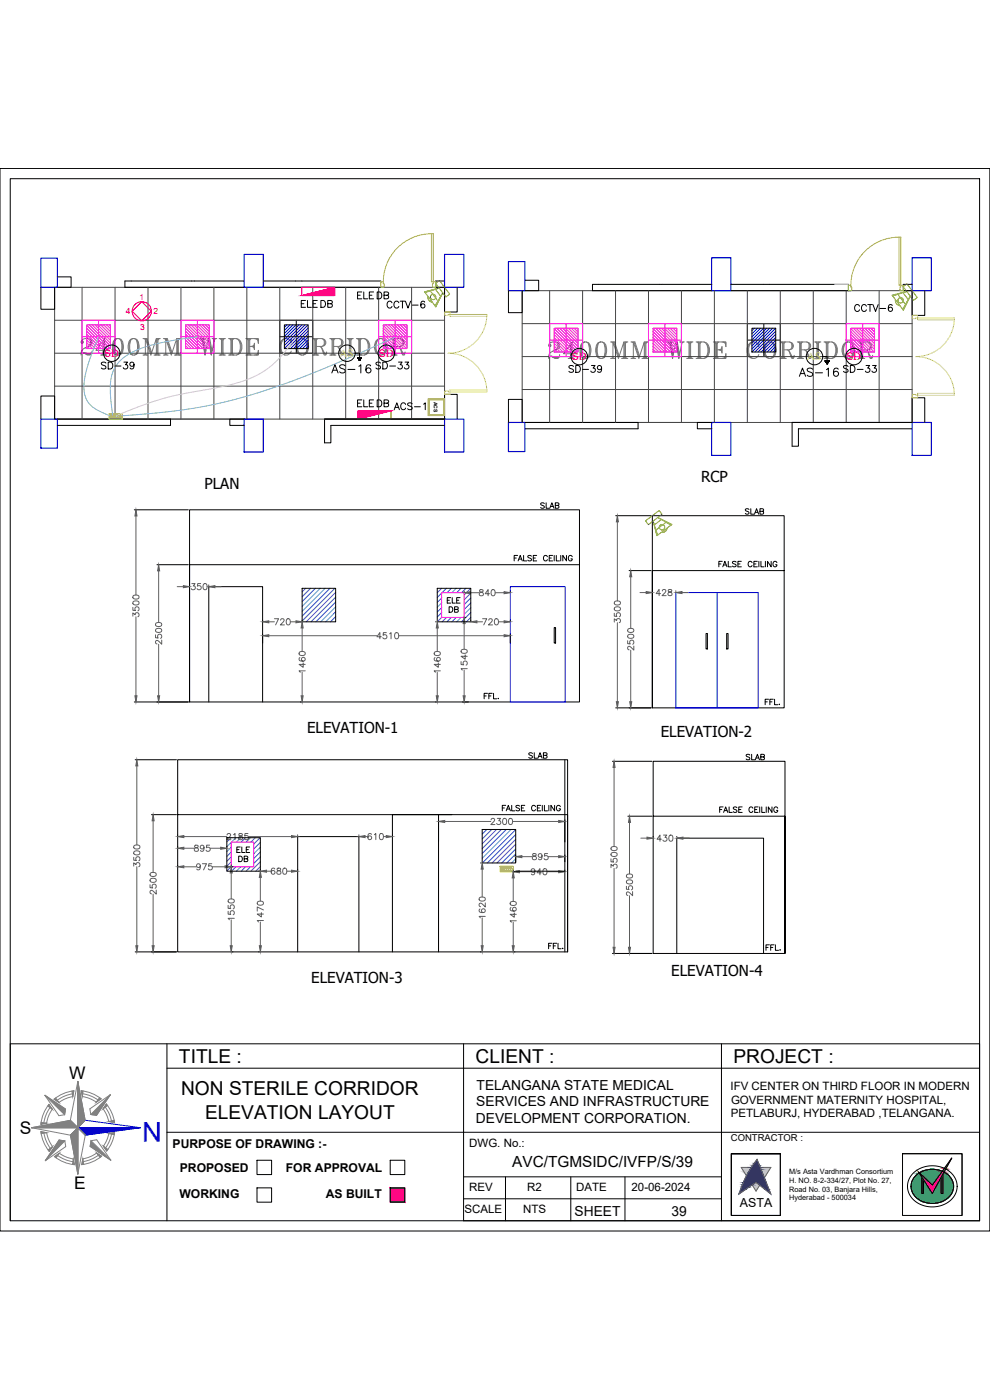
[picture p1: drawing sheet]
<svg xmlns="http://www.w3.org/2000/svg" width="297mm" height="420mm" viewBox="0 0 297 420" stroke-linecap="round" stroke-linejoin="round" font-family="sans-serif">
<!-- layer: ELE-LIGHTING WIRING -->
<g fill="none" stroke="#454545" stroke-width=".3">
<path d="M16.4 96.1h117M24.6 86.2v39.6M34.5 86.2v39.6M44.4 86.2v39.6M54.3 86.2v39.6M64.2 86.2v39.6M74.1 86.2v39.6M83.9 86.2v39.6M93.8 86.2v39.6M103.7 86.2v39.6M113.6 86.2v39.6M123.5 86.2v39.6"/>
<path d="M156.7 97.1h117M164.9 87.2v39.6M174.8 87.2v39.6M184.7 87.2v39.6M194.6 87.2v39.6M204.5 87.2v39.6M214.3 87.2v39.6M224.2 87.2v39.6M234.1 87.2v39.6M244 87.2v39.6M253.9 87.2v39.6M263.8 87.2v39.6"/>
<path d="M16.4 106h117M16.4 115.9h117M156.7 107h117M156.7 116.9h117M16.4 125.8h117M79 125.8h-62.6v-39.6h117v39.6M97.4 125.8h36M156.7 126.8h117M219.3 126.8h-62.6v-39.6h117v39.6M237.7 126.8h36"/>
</g>
<!-- layer: 0 -->
<path d="M0 50.6h297v318.8h-297zM3.1 53.6h290.8v312.8h-290.8zM166.3 188.4h.4v4.6h-.4zM211.8 190.1h.5v4.7h-.5zM218 190.1h.4v4.7h-.4zM139.1 313.3v53.1h154.8M293.9 313.3h-290.8v53.1M234.1 346.2h-14.7v18.6h14.7M270.8 346.2h17.9v18.6M219.4 364.7v-18.5h14.7v18.5" fill="none" stroke="#000" stroke-width=".3"/>
<!-- layer: HATCH -->
<path d="M293.9 313.3v53.1" fill="none" stroke="#000" stroke-width=".3"/>
<!-- layer: TITLE -->
<g fill="none" stroke="#808080" stroke-width=".3">
<path d="M9.4 338.4h13.9l-2.2 2.3 2.2-2.3zM12.3 339.6l1.7 .4 .5 1.8 1.3 2.3-1 1.5a11.1 11.1 0 0 1-2.5-6zM13.4 328.7l6.2 4.1-.2 1.7-1.7 .3zM14 337.1l-1.7 .3a11.1 11.1 0 0 1 2.4-5.9l1 1.4-1.2 2.3-.5 1.9M15 332.4l-1.1 1.9-.7 2.7M21.1 336.2l2.2 2.2-2.2-2.2M21.1 336.2l-11.7 2.2 11.7 2.3 2.2 11.7 2.3-11.7M21.7 328.3l-2.7 .8-1.8 1.1M21.8 329.1l.4-1.7a11.1 11.1 0 0 0-6 2.5l1.5 1 2.3-1.3 1.8-.5M23.3 324.5v13.9v-13.9M24.4 327.4a11.1 11.1 0 0 1 5.9 2.4l-1.4 1-1.7-1-2.5-.7zM24.8 328.3l2.7 .7 1.9 1.1"/>
<path d="M25.6 336.2l-2.3-11.7-2.2 11.7M25.6 336.2l-2.3 2.2v14v-14l2.3 2.3-2.3-2.3zM27 332.8l6.1-4.3-4.1 6.2-1.7-.2zM31.6 332.3l1.1 1.8 .8 2.6M31.9 331.3a11.1 11.1 0 0 1 2.5 5.5l-1.8-.2-.7-2.3-1-1.5zM13.2 340.1l.8 2.7 1.1 1.8M16.4 347.1l1.4-1 2.3 1.2 1.9 .5 .3 1.7a11.1 11.1 0 0 1-5.9-2.4zM17.3 346.8l1.9 1 2.7 .8M17.7 342.1l1.7 .3 .3 1.7-6.1 4.3zM24.9 347.8l2.4-.8 1.7-1 1.5 1a11.1 11.1 0 0 1-6 2.5zM27.3 342.3l1.7-.2 4.3 6.1-6.3-4.1zM29.5 346.7l-1.8 1.1-2.7 .8"/>
<path d="M31 344l1 1.4a11 11 0 0 0 2.4-5.4l-1.8 .2-.5 1.7-1.1 2.1M33.5 340.1l-.8 2.6-1 1.8"/>
</g>
<g fill="#808080" stroke="#808080" stroke-width=".3">
<path d="M23.3 324.5l2.3 11.7-2.3 2.2z"/>
<path d="M23.3 338.4v14l-2.2-11.7z"/>
<path d="M29 346l1.5 1-.5 .4z"/>
<path d="M27.3 342.3l6 5.9-6.3-4.1z"/>
<path d="M31 344l1.4 1-.4 .4z"/>
<path d="M24.9 347.8l.2 1.6-.6 .1z"/>
<path d="M22 347.8l.3 1.7h-.6z"/>
<path d="M14.4 345.1l1.4-1-1 1.5z"/>
<path d="M16.4 347.1l1.4-1-1 1.4z"/>
<path d="M17.7 342.1l1.7 .3-5.8 6z"/>
<path d="M9.4 338.4l11.7-2.2 2.2 2.2z"/>
<path d="M12.3 339.6l1.7 .4-1.6 .2z"/>
<path d="M12.3 336.8l1.7 .3-1.7 .3z"/>
<path d="M33.1 328.5l-4.1 6.2-1.7-.2z"/>
<path d="M29.9 329.4l.4 .4-1.4 1z"/>
<path d="M31.9 331.3l.4 .5-1.4 1z"/>
<path d="M24.4 327.4h.6l-.3 1.7z"/>
<path d="M13.4 328.7l6.2 4.1-.2 1.7z"/>
<path d="M21.6 327.5l.6-.1-.4 1.7z"/>
<path d="M14.7 331.5l1 1.4-1.4-1z"/>
<path d="M16.2 329.9l.5-.4 1 1.4z"/>
<path d="M32.6 336.6l1.7-.4 .1 .6z"/>
<path d="M32.6 340.2l1.8-.2-.1 .5z"/>
</g>
<path d="M25.6 336.2l16.6 2.2-16.6 2.3" fill="none" stroke="#00f" stroke-width=".3"/>
<path d="M23.3 338.4h18.9l-16.6 2.3z" fill="#00f" stroke="#00f" stroke-width=".3"/>
<!-- layer: MEP_HVAC_TEXT -->
<path d="M50.1 313.3v53.1M216.5 313.3v53.1M50.1 320.6h243.8M50.1 339.8h89M139 339.8h154.9M139.1 353.2h77.4M139.1 359.8h77.4M151.7 353.2v13.2M171.3 353.2v13.2M187.5 353.2v13.2" fill="none" stroke="#000" stroke-width=".3"/>
<!-- layer: 0.0 -->
<path d="M77.1 348.2h4.4v4.3h-4.4zM77.1 356.5h4.4v4.3h-4.4zM117.1 348.2h4.4v4.3h-4.4zM117.1 356.5h4.4v4.3h-4.4zM219.4 346.2h14.7v18.6h-14.7zM234.1 346.2h-14.7v18.6M270.8 346.2h17.9v18.6h-17.9zM274.1 352a8.2 8.2 0 0 1 12.7 2.2 6.2 6.2 0 0 1-5.7 7.9 7.2 7.2 0 0 1-8.8-6.1l.4-2.1zM274.6 353a7.1 7.1 0 0 1 11.2 1.4 5 5 0 0 1-4 6.5 6.6 6.6 0 0 1-8.4-4 4.3 4.3 0 0 1 1.2-3.9zM275.6 351.7l4.1 4 5.9-8.1-5.9 10.6zM276.5 353.2v5h.6v-4.2M282.9 352.4v5.8h-.5v-4.9" fill="none" stroke="#000" stroke-width=".3"/>
<!-- layer: MEP_HVAC_TEXT -->
<path d="M117.1 356.5l4.4 4.3v-4.3zM117.1 356.5l4.4 4.3h-4.4z" fill="#f00" stroke="#f00" stroke-width=".3"/>
<!-- layer: 0.0 -->
<g fill="#000" stroke="#000" stroke-width=".3">
<path d="M276.5 353.2l.1 .1zM282.9 352.4v.8h-.4z"/>
<path d="M276.5 353.3l.6 .7zM276.5 353.3l.6 .7h-.6z"/>
<path d="M276.5 354l.6 4.2v-4.2zM276.5 354l.6 4.2h-.6z"/>
<path d="M282.5 353.2l.4 .1zM282.5 353.2l.4 .1z"/>
<path d="M282.4 353.3l.5 4.9v-4.9zM282.4 353.3l.5 4.9h-.5z"/>
</g>
<g fill="#139b48" stroke="#139b48" stroke-width=".3">
<path d="M279.5 350.9h.4z"/>
<path d="M275.6 352.1h.2z"/>
<path d="M279.3 361.1h.9z"/>
<path d="M279.5 350.9h.7zM279.2 350.9h1z"/>
<path d="M279.2 350.9h1.1zM279.2 350.9h1.1z"/>
<path d="M279.2 350.9l1.4 .1zM278.8 351h1.8z"/>
<path d="M278.8 351h1.9zM278.8 351h1.9z"/>
<path d="M278.8 351h2.2zM278.5 351h2.5z"/>
<path d="M278.5 351h2.5zM278.5 351h2.5z"/>
<path d="M278.5 351l2.8 .1zM278.1 351.1h3.2z"/>
<path d="M278.1 351.1h3.3zM278.1 351.1h3.3z"/>
<path d="M278.1 351.1l3.6 .1zM277.8 351.2h3.9z"/>
<path d="M277.8 351.2h3.9zM277.7 351.2h4z"/>
<path d="M277.7 351.2l4.3 .1zM277.4 351.3h4.6z"/>
<path d="M277.4 351.3h4.7zM277.4 351.3h4.7z"/>
<path d="M277.4 351.3l5 .1zM277.1 351.4h5.3z"/>
<path d="M277.1 351.4h5.3zM277.1 351.4h5.3z"/>
<path d="M277.1 351.4l5.6 .1zM276.8 351.5h5.9z"/>
<path d="M276.8 351.5h5.9zM276.7 351.5h6z"/>
<path d="M276.7 351.5h6zM276.5 351.6h6.1z"/>
<path d="M276.5 351.6l6 .2 .1-.2zM276.2 351.8l.3-.2 6 .2z"/>
<path d="M283.2 351.8l.3 .1zM283.2 351.8l.3 .1h-.3z"/>
<path d="M276.2 351.8l6.2 .2 .1-.2zM275.9 352l.3-.2 6.2 .2z"/>
<path d="M283.2 351.9l.6 .2zM283.2 351.9l.6 .2h-.7z"/>
<path d="M275.6 352.1l.3 .1zM275.5 352.2h.4z"/>
<path d="M283.1 352.1l1 .2zM283.1 352.1l1 .2h-1.2z"/>
<path d="M282.9 352.3l1.3 .1zM282.9 352.3l1.3 .1z"/>
<path d="M275.5 352.2l.5 .2zM275.2 352.4l.3-.2 .5 .2z"/>
<path d="M282.9 352.4l1.5 .1zM282.9 352.4l1.5 .1z"/>
<path d="M275.2 352.4l1 .2-.2-.2zM275 352.6l.2-.2 1 .2z"/>
<path d="M282.9 352.5l1.7 .2-.2-.2zM282.9 352.5l1.7 .2h-1.7z"/>
<path d="M275 352.6l1.3 .2-.1-.2zM274.7 352.8l.3-.2 1.3 .2z"/>
<path d="M282.9 352.7l1.9 .3-.2-.3zM282.9 352.7l1.9 .3h-1.9z"/>
<path d="M274.7 352.8l1.8 .3-.2-.3zM274.7 352.8l1.8 .3h-2z"/>
<path d="M282.9 353l2.1 .2-.2-.2zM282.9 353l2.1 .2h-2.1z"/>
<path d="M274.5 353.1l2 .1zM274.5 353.1l2 .1h-2.1z"/>
<path d="M274.4 353.2l2.1 .1zM274.4 353.2l2.1 .1z"/>
<path d="M282.9 353.2l2.3 .3-.2-.3zM282.9 353.2l2.3 .3h-2.3z"/>
<path d="M274.3 353.3l2.2 .3v-.3zM274.3 353.3l2.2 .3h-2.4z"/>
<path d="M282.9 353.5l2.5 .2-.2-.2zM282.9 353.5l2.5 .2h-2.5z"/>
<path d="M274.1 353.6l2.4 .2v-.2zM274.1 353.6l2.4 .2h-2.5z"/>
<path d="M282.9 353.7l2.7 .3-.2-.3zM282.9 353.7l2.7 .3h-2.7z"/>
<path d="M274 353.8l2.5 .3v-.3zM274 353.8l2.5 .3h-2.7z"/>
<path d="M282.9 354l2.8 .2-.1-.2zM282.9 354l2.8 .2h-2.8z"/>
<path d="M273.8 354.1l2.7 .3v-.3zM273.8 354.1l2.7 .3h-2.8z"/>
<path d="M282.9 354.2l2.9 .3-.1-.3zM282.9 354.2l2.9 .3h-2.9z"/>
<path d="M273.7 354.4l2.8 .2v-.2zM273.7 354.4l2.8 .2h-2.9z"/>
<path d="M282.9 354.5l3 .3-.1-.3zM282.9 354.5l3 .3h-3z"/>
<path d="M273.6 354.6l2.9 .3v-.3zM273.6 354.6l2.9 .3h-3z"/>
<path d="M282.9 354.8l3.1 .3-.1-.3zM282.9 354.8l3.1 .3h-3.1z"/>
<path d="M273.5 354.9l3 .3v-.3zM273.5 354.9l3 .3h-3.1z"/>
<path d="M282.9 355.1l3.2 .3-.1-.3zM282.9 355.1l3.2 .3h-3.2z"/>
<path d="M273.4 355.2l3.1 .3v-.3zM273.4 355.2l3.1 .3h-3.1z"/>
<path d="M282.9 355.4l3.2 .3v-.3zM282.9 355.4l3.2 .3h-3.2z"/>
<path d="M275.9 352l3.8 3.7 2.7-3.7zM275.9 352l3.8 3.7z"/>
<path d="M273.4 355.5l3.1 .3v-.3zM273.4 355.5l3.1 .3h-3.1z"/>
<path d="M282.9 355.7l3.2 .3v-.3zM282.9 355.7l3.2 .3h-3.2z"/>
<path d="M273.4 355.8l3.1 .3v-.3zM273.4 355.8l3.1 .3h-3.2z"/>
<path d="M282.9 356l3.2 .3v-.3zM282.9 356l3.2 .3h-3.2z"/>
<path d="M273.3 356.1l3.2 .3v-.3zM273.3 356.1l3.2 .3h-3.1z"/>
<path d="M282.9 356.3l3.2 .2v-.2zM282.9 356.3l3.2 .2h-3.2z"/>
<path d="M273.4 356.4l3.1 .3v-.3zM273.4 356.4l3.1 .3h-3.1z"/>
<path d="M282.9 356.5l3.1 .3 .1-.3zM282.9 356.5l3.1 .3h-3.1z"/>
<path d="M273.4 356.7l3.1 .3v-.3zM273.4 356.7l3.1 .3h-3.1z"/>
<path d="M282.9 356.8l3.1 .3v-.3zM282.9 356.8l3.1 .3h-3.1z"/>
<path d="M273.4 357l3.1 .3v-.3zM273.4 357l3.1 .3h-3z"/>
<path d="M282.9 357.1l3 .3 .1-.3zM282.9 357.1l3 .3h-3z"/>
<path d="M273.5 357.3l3 .2v-.2zM273.5 357.3l3 .2h-2.9z"/>
<path d="M282.9 357.4l2.9 .3 .1-.3zM282.9 357.4l2.9 .3h-2.9z"/>
<path d="M273.6 357.5l2.9 .3v-.3zM273.6 357.5l2.9 .3h-2.8z"/>
<path d="M282.9 357.7l2.8 .3 .1-.3zM282.9 357.7l2.8 .3h-2.8z"/>
<path d="M282.3 353.5l.1 4.6zM282.3 353.5l.1 4.6h-2.6z"/>
<path d="M277.1 354.1l2.6 4zM277.1 354.1l2.6 4h-2.6z"/>
<path d="M273.7 357.8l2.8 .3v-.3zM273.7 357.8l2.8 .3h-2.6z"/>
<path d="M282.9 358l2.6 .2 .2-.2zM282.9 358l2.6 .2h-2.6z"/>
<path d="M279.8 358.1l2.6 .1zM279.8 358.1l2.6 .1z"/>
<path d="M277.1 358.1l2.6 .1zM277.1 358.1l2.6 .1z"/>
<path d="M273.9 358.1l2.6 .1zM273.9 358.1l2.6 .1z"/>
<path d="M273.9 358.2h11.6zM273.9 358.2h11.6z"/>
<path d="M274 358.2h11.5zM274 358.2l11.4 .1z"/>
<path d="M274 358.3h11.4zM274 358.3l11.3 .2z"/>
<path d="M274.1 358.5h11.2zM274.1 358.5l11.2 .1z"/>
<path d="M274.2 358.6h11.1zM274.2 358.6l11 .1z"/>
<path d="M274.3 358.7h10.9zM274.3 358.7l10.8 .1z"/>
<path d="M274.4 358.8h10.7zM274.4 358.8l10.6 .2z"/>
<path d="M274.5 359h10.5zM274.5 359l10.4 .1z"/>
<path d="M274.6 359.1h10.3zM274.6 359.1l10.1 .1z"/>
<path d="M274.7 359.2h10zM274.7 359.2l9.9 .1z"/>
<path d="M274.8 359.3h9.8zM274.8 359.3l9.7 .1z"/>
<path d="M275 359.4h9.5zM275 359.4l9.4 .1z"/>
<path d="M275.1 359.5h9.3zM275.1 359.5l9.1 .2z"/>
<path d="M275.2 359.7h9zM275.2 359.7h8.9z"/>
<path d="M275.3 359.7h8.8zM275.3 359.7l8.7 .2z"/>
<path d="M275.5 359.9h8.5zM275.5 359.9h8.4z"/>
<path d="M275.6 359.9h8.3zM275.6 359.9l8.1 .1z"/>
<path d="M275.8 360h7.9zM275.8 360l7.8 .1z"/>
<path d="M275.9 360.1h7.7zM275.9 360.1l7.5 .1z"/>
<path d="M276.1 360.2h7.3zM276.1 360.2l7.2 .1z"/>
<path d="M276.2 360.3h7.1zM276.2 360.3l6.9 .1z"/>
<path d="M276.4 360.4h6.7zM276.4 360.4h6.6z"/>
<path d="M276.5 360.4h6.5zM276.5 360.4l6.3 .1z"/>
<path d="M276.7 360.5h6.1zM276.7 360.5l5.9 .1z"/>
<path d="M276.8 360.6h5.8zM276.8 360.6l5.7 .1z"/>
<path d="M277 360.7h5.5zM277 360.7h5.3z"/>
<path d="M277.2 360.7h5.1zM277.2 360.7l4.9 .1z"/>
<path d="M277.3 360.8h4.8zM277.3 360.8h4.7z"/>
<path d="M277.5 360.8h4.5zM277.5 360.8l4.3 .1z"/>
<path d="M277.7 360.9h4.1zM277.7 360.9h3.9z"/>
<path d="M277.8 360.9h3.8zM277.8 360.9l3.6 .1z"/>
<path d="M278 361h3.4zM278 361h3.3z"/>
<path d="M278.2 361h3.1zM278.2 361h2.9z"/>
<path d="M278.4 361h2.7zM278.4 361l2.5 .1z"/>
<path d="M278.5 361.1h2.4zM278.5 361.1h2.2z"/>
<path d="M278.8 361.1h1.9zM278.8 361.1h1.7z"/>
<path d="M278.9 361.1h1.6zM278.9 361.1h1.5z"/>
<path d="M279.1 361.1h1.3zM279.1 361.1h1.1z"/>
<path d="M279.3 361.1h.7zM279.5 361.1h.5z"/>
</g>
<g fill="#ed1f24" stroke="#ed1f24" stroke-width=".3">
<path d="M285.6 347.6l-1.7 3h-.6z"/>
<path d="M283.3 350.6h.6z"/>
<path d="M282.7 351.5l.3 .1h-.4z"/>
<path d="M282.7 351.5h.7z"/>
<path d="M283.3 350.6l.5 .1zM283.6 350.7h.2z"/>
<path d="M283.3 350.6l.3 .1zM283.3 350.6l.3 .1z"/>
<path d="M283.3 350.7l.5 .1zM283.3 350.7l.5 .1z"/>
<path d="M283.2 350.8l.2 .7 .4-.7zM283.2 350.8l.2 .7h-.7z"/>
<path d="M282.7 351.5l.6 .1zM283 351.6h.3z"/>
<path d="M282.6 351.6l.6 .2zM282.6 351.6l.6 .2h-.7z"/>
<path d="M282.5 351.8l.6 .2 .1-.2zM282.5 351.8l.6 .2h-.7z"/>
<path d="M282.4 352l-1.3 3.7 2-3.7zM282.4 352l-1.3 3.7h-1.4z"/>
<path d="M275.8 352l3.9 3.7zM275.8 352l3.9 3.7h-1.6z"/>
<path d="M278.1 355.7l1.6 2.5zM278.1 355.7h3l-1.4 2.5z"/>
</g>
<!-- layer: 0 -->
<path d="M275.6 351.7l.3 .3z" fill="#ed1f24" stroke="#ed1f24" stroke-width=".3"/>
<g fill="#c7c8ca" stroke="#c7c8ca" stroke-width=".3">
<path d="M223.5 352.2h.8l-.2 .3z"/>
<path d="M228.1 350.4h3.2l-1.6 2.4z"/>
<path d="M225.7 355.6l1.1-.8 1 .8z"/>
<path d="M225.7 355.6l2.2 .1z"/>
<path d="M222.4 350.4l3.1 .3 .2-.3zM222.4 350.4l3.1 .3h-2.9z"/>
<path d="M222.6 350.7l2.6 .2 .3-.2zM222.6 350.7l2.6 .2h-2.4z"/>
<path d="M222.8 350.9l2.2 .3 .2-.3zM222.8 350.9l2.2 .3h-2z"/>
<path d="M223 351.2l1.8 .3 .2-.3zM223 351.2l1.8 .3h-1.7z"/>
<path d="M223.1 351.5l1.4 .4 .3-.4zM223.1 351.5l1.4 .4h-1.2z"/>
<path d="M223.3 351.9l1 .3 .2-.3zM223.3 351.9l1 .3h-.8z"/>
<path d="M223.5 352.2l.2 .3h.4zM223.7 352.5h.4l-.2 .3z"/>
<path d="M228.1 350.4l1 2.4h.6zM229.1 352.8h.6l-.4 .7z"/>
<path d="M225.7 355.6l2.2 .1zM225.7 355.7h2.2l-1.1 1.8z"/>
</g>
<path d="M225.7 355.6l1.1 1.9 1.1-1.8M225.9 350.4h-3.5l1.5 2.4M227.1 347.9l4.2 10.4-4.5-3.5-5.1 3.5a32.4 32.4 0 0 1 5.4-10.4zM228.1 350.4h3.2l-2 3.1" fill="none" stroke="#636466" stroke-width=".3"/>
<g fill="#293189" stroke="#293189" stroke-width=".3">
<path d="M227.1 347.9l.5 1.2h-1.3z"/>
<path d="M222.2 357h1.5l-2 1.3z"/>
<path d="M226.8 354.8h3.1l.8 2.2z"/>
<path d="M226.3 349.1l1.6 .7-.3-.7zM226.3 349.1l1.6 .7h-2z"/>
<path d="M225.9 349.8l2.2 .6-.2-.6zM225.9 349.8l2.2 .6h-2.7z"/>
<path d="M225.4 350.4l2.9 .6-.2-.6zM225.4 350.4l2.9 .6h-3.3z"/>
<path d="M225 351l3.6 .6-.3-.6zM225 351l3.6 .6h-3.9z"/>
<path d="M224.7 351.6l4 .3-.1-.3zM224.7 351.6l4 .3h-4.2z"/>
<path d="M224.5 351.9l4.3 .3-.1-.3zM224.5 351.9l4.3 .3h-4.5z"/>
<path d="M224.3 352.2l4.7 .4-.2-.4zM224.3 352.2l4.7 .4h-4.9z"/>
<path d="M224.1 352.6l5 .3-.1-.3zM224.1 352.6l5 .3h-5.1z"/>
<path d="M224 352.9l5.4 .7-.3-.7zM224 352.9l5.4 .7h-5.8z"/>
<path d="M223.6 353.6l6 .6-.2-.6zM223.6 353.6l6 .6h-6.3z"/>
<path d="M223.3 354.2l6.6 .6-.3-.6zM223.3 354.2l6.6 .6h-6.8z"/>
<path d="M223.1 354.8h3.7zM223.1 354.8l3.6 .1z"/>
<path d="M223 354.9l2.7 .7 1-.7zM223 354.9l2.7 .7h-3z"/>
<path d="M222.7 355.6l2 .7 1-.7zM222.7 355.6l2 .7h-2.2z"/>
<path d="M226.8 354.8l2.7 2.2h1.2zM229.5 357h1.2l.6 1.3z"/>
<path d="M222.5 356.3l1.2 .7 1-.7zM222.5 356.3l1.2 .7h-1.5z"/>
</g>
<!-- layer: walls -->
<g fill="none" stroke="#000" stroke-width=".3">
<path d="M37.5 86.2h35.7M39.4 84.3h18.1M58.3 84.3h14.9M79 84.3h9.7M79 86.2h36M90.6 84.3h23.7M133.4 84.3h-2.7v1.9h2.7v7.4h3.8v-7.4M177.8 87.2h35.7M179.7 85.3h18.1M198.6 85.3h14.9M219.3 85.3h9.7M219.3 87.2h36"/>
<path d="M230.9 85.3h23.7v1.9M273.7 85.3h-2.7v1.9h2.7v7.5h3.8v-7.5M17.2 125.8h34M17.2 127.7h34M137.2 125.8v-7.4h-3.8v7.4h-36v7.1h1.9v-5.2h34.1M157.5 126.8h33.9M157.5 128.7h33.9M277.5 126.8v-7.4h-3.8v7.4h-36v7.1h1.9v-5.2h34.1"/>
</g>
<!-- layer: col -->
<path d="M12.3 77.5h4.9v8.7h-4.9zM73.2 76.3h5.8v9.9h-5.8zM133.4 76.3h5.7v9.9h-5.7zM152.6 78.5h4.9v8.7h-4.9zM213.5 77.4h5.8v9.8h-5.8zM273.7 77.4h5.7v9.8h-5.7zM12.3 125.8h4.9v8.7h-4.9zM73.2 125.8h5.8v9.9h-5.8zM133.4 125.8h5.7v9.9h-5.7zM152.6 126.8h4.9v8.7h-4.9zM213.5 126.8h5.8v9.9h-5.8zM273.7 126.8h5.7v9.9h-5.7z" fill="none" stroke="#00f" stroke-width=".35"/>
<!-- layer: 0 -->
<path d="M133.4 93.6h1.6v.8l-1.4 .2-.2-.2zM146.1 95h-11.1v-.6h11.1a11.6 11.6 0 0 1-11.6 11.6 11.6 11.6 0 0 1 11.6 11.6h-11.1v-.6h11.1M273.7 94.7h1.6v.7l-1.4 .2-.2-.2zM273.9 95.6h.1M286.4 96h-11.1v-.6h11.1a11.6 11.6 0 0 1-11.7 11.6 11.6 11.6 0 0 1 11.7 11.6h-11.1v-.5h11.1M133.4 118.4h1.6M133.5 117.5l1-.1v.2h.5v.8h-1.6zM133.6 117.4h.1M273.7 119.4h1.6M273.8 118.5l.9-.1v.2h.6v.8h-1.6z" fill="none" stroke="#dee26a" stroke-width=".3"/>
<!-- layer: wall -->
<path d="M12.3 86.2v6.6h4.1v-6.6M17.2 83.1h4.1v3.1h-4.1M37.5 84.3v1.9M152.6 87.2v6.6h4.1v-6.6M157.5 84.1h4.1v3.1h-4.1M177.8 85.3v1.9M12.3 125.8v-6.9h4.1v6.9M73.2 125.8h-4.2v1.9h4.2M152.6 126.8v-6.9h4.1v6.9M213.5 126.8h-4.3v1.9h4.3" fill="none" stroke="#000" stroke-width=".3"/>
<!-- layer: ELE-36W EMERGENCY  LED LIGHT -->
<path d="M83.9 96.1h9.9v9.9h-9.9zM88.9 96.1v9.9M224.2 97.1h9.9v9.9h-9.9zM229.2 97.1v9.9" fill="none" stroke="#000" stroke-width=".3"/>
<!-- layer: ELE-36W LED LIGHT -->
<path d="M24.6 96.1h9.9v9.9h-9.9zM29.6 96.1v9.9M54.3 96.1h9.9v9.9h-9.9zM59.2 96.1v9.9M113.6 96.1h9.9v9.9h-9.9zM118.6 96.1v9.9M164.9 97.1h9.9v9.9h-9.9zM169.9 97.1v9.9M194.6 97.1h9.9v9.9h-9.9zM199.5 97.1v9.9M253.9 97.1h9.9v9.9h-9.9zM258.8 97.1v9.9" fill="none" stroke="#f0f" stroke-width=".3"/>
<!-- layer: ELE-4M UPS P.SB -->
<g fill="none" stroke="#ffbf00" stroke-width=".3">
<path d="M32.7 124.1h4v1.7h-4zM33.1 124.4h.4v.9h-.4zM33.6 124.4h.5v.9h-.5zM34.2 124.4h.4v.9h-.4zM34.7 124.4h.5v.9h-.5zM35.3 124.4h.4v.9h-.4zM35.9 124.4h.4v.9h-.4zM150 260h4v1.6h-4zM150.4 260.4h.4v.9h-.4zM151 260.4h.4v.9h-.4zM151.5 260.4h.5v.9h-.5zM152.1 260.4h.4v.9h-.4z"/>
<path d="M152.6 260.4h.5v.9h-.5zM153.2 260.4h.4v.9h-.4z"/>
</g>
<!-- layer: ELE-LIGHTING WIRING -->
<path d="M29.5 101.1l-.8 2.1a34.8 34.8 0 0 0-3.5 13.5 7.6 7.6 0 0 0 5.5 7.1l2.6 1.1M59.2 101.1a66.6 66.6 0 0 0-19.1 4.4l-3 1.8a10.9 10.9 0 0 0-4 10.1l.8 7.5M118.6 101.2l-5.1 2.3a260.1 260.1 0 0 1-43.5 16.5 175.2 175.2 0 0 1-35 4.9" fill="none" stroke="#63d7b6" stroke-width=".3"/>
<path d="M88.9 101.2l-1.2 1.6a28.6 28.6 0 0 1-11.8 10.4 52.5 52.5 0 0 1-13.8 3.7 98.2 98.2 0 0 0-27.6 8" fill="none" stroke="#ddbad0" stroke-width=".3"/>
<!-- layer: LV-ACS -->
<path d="M128.4 119.7h5v5h-5zM128.7 120h4.4v4.4h-4.4z" fill="none" stroke="#ff7f00" stroke-width=".3"/>
<!-- layer: LV.CC CEMARA -->
<g fill="none" stroke="#709500" stroke-width=".3">
<path d="M127.6 87.8l4.2-1.4-4.4 1.2 3.4 4.5 2-4.2-2.3 3.9M129.3 87.6l1.9 2.5M130.7 85l1.1-.8 3.1 4.1-1.1 .8zM130.7 87l1.4 1.8M267.8 88.8l4.3-1.3-4.4 1.1 3.3 4.5 2.1-4.2-2.3 3.9M269.6 88.6l1.9 2.5M271 86.1l1.1-.9 3.1 4.1-1.1 .8zM271 88l1.4 1.8M193.7 156.3l4.1-3.1 .8 1.2-4.1 3.1zM198.3 156l-1.8 1.4M199.6 157l-2.5 1.9M200.3 158.4a1.65 1.65 0 0 1-1.9 1.4"/>
<path d="M201.3 157.6l-3.9-2.3 4.2 2.1-4.5 3.4-1.1-4.4 1.3 4.2"/>
<circle cx="129.9" cy="89.1" r=".81"/>
<circle cx="270.2" cy="90.1" r=".81"/>
<circle cx="198.6" cy="158.2" r=".81"/>
</g>
<!-- layer: EQP ASBUILT -->
<g fill="none" stroke="#000" stroke-width=".3">
<path d="M37.5 84.3h1.9M57.5 84.3h.8M88.7 84.3h1.9M177.8 85.3h1.9M197.8 85.3h.8M229 85.3h1.9M51.2 125.8v1.9M191.4 126.8v1.9M40.3 153h16.2M184.7 154.8h10.7M47.1 169.5h9.4M56.9 175.6v.1"/>
<path d="M62.6 175.6v.1M139.3 177.4v.1M153.1 177.4v.1M173.9 169.5h-117v41.2h117v-57.7h-117v57.7M188.8 171.2h6.6M195.7 177.3v.2M202.8 177.3v.2M235.3 171.2h-39.6v41.2h39.6v-57.6h-39.6v57.6M78.8 190.3v2.7M139.6 185.3h.2M153.1 190.3v2.7M40.3 210.7h16.2"/>
<path d="M62.6 210.7v-34.6h16.2v34.6M138.8 210.7h1.7M184.7 212.4h10.7M40.6 228h12.3M169.5 228v57.7M183.8 228.5h11.8M45.5 244.5h7.4M53.3 244.5h117v41.2h-117v-57.7h117v57.7M53.3 250.6v.1M53.3 259.6v.2M69.4 259.6v.2M89.3 250.6v.1"/>
<path d="M107.7 250.6v.1M117.7 250.6v.1M131.6 244.5v41.2M135.5 244.5h-17.8v41.2M188.4 245h7.2M196 245h39.5v41.1h-39.5v-57.6h39.5v57.6M69.7 260.1h.2M154 261.1v.1M154.4 261.6h.1M40.6 285.7h12.3M69.7 285.7h.2M89.3 285.7v-34.6h18.4v34.6"/>
<path d="M154.4 285.7h.1M183.8 286.1h11.8M203.1 286.1v-34.6h26v34.6"/>
</g>
<!-- layer: DOOR -->
<path d="M129.4 70.2h.6v14.4h-.6zM129.4 70.2a14.4 14.4 0 0 0-14.4 15M269.7 71.2h.6v14.4h-.6zM269.7 71.2a14.4 14.4 0 0 0-14.4 15M114.3 84.6h.7v.6h.3v.8l-.3 .2h-.7zM129.8 86l.2-1.4h.7v1.6h-.7l-.2-.2M129.8 86h.1M254.6 85.6h.7v.6h.2v.8l-.2 .2h-.7zM270.3 85.6h.7v1.6h-.7l-.3-.2z" fill="none" stroke="#c8c92d" stroke-width=".3"/>
<!-- layer: EQP ASBUILT -->
<path d="M153.1 176.1h16.5v34.6h-16.5zM202.8 177.8h24.7v34.6h-24.7zM215.1 177.8v34.6" fill="none" stroke="#00f" stroke-width=".3"/>
<!-- layer: ELE-SOCKET NMBERING -->
<g fill="none" stroke="#000" stroke-width=".3">
<path d="M135.2 179.4h-1v1.6h1M135.7 179.4v1.6h.9M138 179.4h-1v1.6h1M154.3 167.5h.6M155.3 166.7h-1v1.6M155.5 168.3l.6-1.6 .6 1.6M155.7 167.8h.8M157.1 166.7v1.6h.9M159.5 166.9l-.4-.2-.7 .2 .1 .4 1 .6v.2l-.4 .2-.7-.2M160 167.5h.6M161 166.7h-1v1.6h1M164.2 167.1a.6 .6 0 0 0-.7-.4 .6 .6 0 0 0-.4 .6v.4a.6 .6 0 0 0 .4 .6 .6 .6 0 0 0 .7-.4"/>
<path d="M164.8 167.5h.6M165.8 166.7h-1v1.6h1M166.3 166.7v1.6M166.9 166.7v1.6h1M168.2 166.7v1.6M170 166.7v1.6l-1.1-1.6v1.6M171.7 167.1a.6 .6 0 0 0-.7-.4 .6 .6 0 0 0-.5 .6v.4a.59 .59 0 0 0 .6 .7 .59 .59 0 0 0 .6-.7h-.4M215.7 169.2h.6M216.7 168.5h-1v1.6M216.9 170.1l.6-1.6 .6 1.6M217.1 169.6h.8M218.5 168.5v1.6h1"/>
<path d="M220.9 168.7l-.4-.2-.7 .2 .1 .4 1 .5-.4 .5-.7-.2M221.4 169.2h.6M222.4 168.5h-1v1.6h1M225.6 168.9a.6 .6 0 0 0-.6-.4 .6 .6 0 0 0-.5 .6v.4a.6 .6 0 0 0 .5 .6 .6 .6 0 0 0 .6-.4M226.2 169.2h.6M227.2 168.5h-1v1.6h1M227.7 168.5v1.6M228.3 168.5v1.6h1M229.6 168.5v1.6M231.4 168.5v1.6l-1.1-1.6v1.6M233.1 168.9a.6 .6 0 0 0-.7-.4 .6 .6 0 0 0-.5 .6v.4a.59 .59 0 0 0 .6 .6 .59 .59 0 0 0 .6-.6h-.4M134.2 180.1h.6"/>
<path d="M134.7 182.1h.6a.88 .88 0 0 1 .6 .8 .88 .88 0 0 1-.6 .8h-.6zM136.4 182.9l.9-.1 .1-.5-1-.2v1.6l1-.1 .1-.4-.4-.3M137 180.1h.7M145.3 208.9h.6M146.3 208.1h-1v1.6M146.7 208.9h.6M147.7 208.1h-1v1.6M148.1 208.1v1.6h.9M149.4 209.6h.2zM229.6 210.6h.6M230.6 209.9h-1v1.6M231 210.6h.6"/>
<path d="M232 209.9h-1v1.6M232.4 209.9v1.6h.9M233.7 211.4h.2zM71.1 255h.6M71.6 256.9h.6a.88 .88 0 0 1 .5 .9 .88 .88 0 0 1-.5 .8h-.6zM72.1 254.2h-1v1.6h1M72.6 254.2v1.6h.9M73.3 257.7h.9l.1-.6-1-.2v1.7l1-.2 .1-.4-.4-.3M73.9 255h.6M74.9 254.2h-1v1.6h1M150.7 242.5h.6M151.7 241.7h-1v1.6"/>
<path d="M151.9 243.3l.6-1.6 .6 1.6M152.1 242.8h.8M153.5 241.7v1.6h1M155.9 241.9l-.4-.2-.7 .2 .1 .4 1 .6v.2l-.4 .2-.7-.2M156.4 242.5h.7M157.5 241.7h-1.1v1.6h1.1M160.7 242.1a.6 .6 0 0 0-.7-.4 .6 .6 0 0 0-.5 .6v.4a.6 .6 0 0 0 .5 .7 .6 .6 0 0 0 .7-.4M161.2 242.5h.7M162.2 241.7h-1v1.6h1M162.7 241.7v1.6M163.3 241.7v1.6h1M164.7 241.7v1.6"/>
<path d="M166.4 241.7v1.6l-1.1-1.6v1.6M168.1 242.1a.6 .6 0 0 0-.7-.4 .6 .6 0 0 0-.4 .6v.4a.59 .59 0 0 0 .5 .7 .59 .59 0 0 0 .6-.7h-.4M215.9 243h.7M217 242.2h-1.1v1.6M217.1 243.8l.6-1.6 .7 1.6M217.3 243.3h.8M218.8 242.2v1.6h.9M221.1 242.4l-.4-.2-.7 .2 .2 .4 .9 .5-.4 .5-.7-.2M221.7 243h.6M222.7 242.2h-1v1.6h1M225.9 242.6a.6 .6 0 0 0-.7-.4 .6 .6 0 0 0-.5 .6v.4a.6 .6 0 0 0 .5 .6 .6 .6 0 0 0 .7-.4M226.4 243h.7"/>
<path d="M227.5 242.2h-1.1v1.6h1.1M227.9 242.2v1.6M228.6 242.2v1.6h.9M229.9 242.2v1.6M231.6 242.2v1.6l-1.1-1.6v1.6M233.4 242.6a.61 .61 0 0 0-.7-.4 .61 .61 0 0 0-.5 .6v.4a.59 .59 0 0 0 .6 .6 .59 .59 0 0 0 .6-.6h-.4M164.6 283.9h.6M165.6 283.1h-1v1.6M166 283.9h.6M167 283.1h-1v1.6M167.4 283.1v1.6h1M168.8 284.7h.1z"/>
<path d="M229.8 284.3h.7M230.8 283.6h-1v1.6M231.2 284.3h.7M232.3 283.6h-1.1v1.6M232.7 283.6v1.6h.9M234 285.1h.1z"/>
</g>
<!-- layer: EQP ASBUILT -->
<g fill="none" stroke="#5e5e5e" stroke-width=".3">
<path d="M40.8 154.9v23.7M185.2 156.6v23.7M40 178.8l.7-.2a.79 .79 0 0 1 1 .7 1 1 0 0 1-1 .5 1 1 0 0 1-.8-.7zM47.6 171.3v15.5M53.2 176.1h1.8M57.6 175.1h.9l-.5 .7a.62 .62 0 0 1 .5 1 .62 .62 0 0 1-1.1-.2M60.2 175.1h-.9l-.1 .8a.66 .66 0 0 1 1 0 .66 .66 0 0 1-.1 1 .66 .66 0 0 1-1-.3M61.2 175.2l.2-.1a.96 .96 0 0 1 .8 1 .96 .96 0 0 1-.8 .9 1.18 1.18 0 0 1-.2-1.8zM64.5 176.1h1.9M141.1 177.9h2.7M144 177v.6l.8 .2 .2 .4a.6 .6 0 0 1-.6 .6 .6 .6 0 0 1-.5-.8l1-.6v-.4zM146.9 178.2h-1.3l.9-1.2v1.8"/>
<path d="M147.6 177h.3a.96 .96 0 0 1 .7 .9 .96 .96 0 0 1-.7 .9 1.19 1.19 0 0 1-.3-1.8zM148.6 177.9h2.7M189.2 173.1v15.5M192 177.8h1.9M198.2 178.1h-1.3l.9-1.2v1.9M198.7 177.4l.2-.4 .5-.1 .4 .5-1.2 1.4h1.3M200.6 177v.5l.8 .3 .2 .3a.62 .62 0 0 1-.6 .7 .62 .62 0 0 1-.6-.7l1.2-.7-.1-.4zM204.6 177.8h1.9M39.9 184.9v-.9l.7 .5a.62 .62 0 0 1 1-.5 .62 .62 0 0 1-.2 1.1M39.9 182.3v.9h.8a.66 .66 0 0 1-.1-.9 .66 .66 0 0 1 1 .1 .66 .66 0 0 1-.2 .9M40 180.6l.7-.3a.79 .79 0 0 1 1 .7 1 1 0 0 1-1 .6 1 1 0 0 1-.8-.7zM40.8 185.1v23.7"/>
<path d="M46.7 190.5v.9l.8 .1a.66 .66 0 0 1 0-1 .66 .66 0 0 1 .9 .1 .66 .66 0 0 1-.2 1M46.8 188.8l.7-.2a.79 .79 0 0 1 1 .7 1.01 1.01 0 0 1-1 .5 1.01 1.01 0 0 1-.8-.7zM46.8 187.1l.7-.3a.8 .8 0 0 1 1 .7 1.01 1.01 0 0 1-1 .5 1.01 1.01 0 0 1-.8-.7zM47.6 193.3v15.5M48.5 192.1v1.2l-.9-.8-.6-.3-.3 .3v.4l.4 .4M80.6 190.8h32.5M114.4 191.1h-1.3l.9-1.2v1.8M115.9 189.9h-.9v.8a.65 .65 0 0 1 .9-.1 .65 .65 0 0 1-.1 1 .65 .65 0 0 1-.9-.2M116.9 190.2l.4-.3v1.8M118.7 189.9h.2a.96 .96 0 0 1 .7 .9 .96 .96 0 0 1-.7 .9 1.19 1.19 0 0 1-.2-1.8zM119.6 190.8h31.7M138.3 198.6v.8l.8 .1a.66 .66 0 0 1 0-1 .66 .66 0 0 1 1 .2 .66 .66 0 0 1-.3 .9"/>
<path d="M138.4 195.1l.7-.3a.79 .79 0 0 1 1.1 .8 1 1 0 0 1-1 .5 1 1 0 0 1-.9-.7zM139.3 187.1v7.7M139.6 196.5v1.4l-1.3-.9h1.9M184.3 186.7v-1l.7 .6a.62 .62 0 0 1 1-.5 .62 .62 0 0 1-.2 1.1M184.3 184v.9l.8 .1a.66 .66 0 0 1 0-1 .66 .66 0 0 1 1 .2 .66 .66 0 0 1-.3 .9M184.4 182.4l.7-.3a.8 .8 0 0 1 1.1 .7 1 1 0 0 1-1 .5 1 1 0 0 1-.9-.7zM184.4 180.6l.7-.3a.79 .79 0 0 1 1.1 .7 1 1 0 0 1-1 .6 1 1 0 0 1-.9-.7zM185.2 186.9v23.7M188.3 192.3v.9l.8 .1a.66 .66 0 0 1 0-1 .66 .66 0 0 1 1 .1 .66 .66 0 0 1-.3 .9M188.4 190.6l.7-.3a.79 .79 0 0 1 1.1 .8 1 1 0 0 1-1 .5 1 1 0 0 1-.9-.7zM188.4 188.8l.7-.2a.79 .79 0 0 1 1.1 .7 1 1 0 0 1-1 .5 1 1 0 0 1-.9-.7zM189.2 195.1v15.5"/>
<path d="M190.2 193.9v1.2l-1.4-1.1-.5 .3 .1 .5 .4 .2M139.3 201.1v7.7M140.2 200.7h-1.9l.4 .4M41.1 229.9v23.7M184.2 230.3v23.7M40.1 259.9v-.9l.7 .5a.62 .62 0 0 1 1-.5 .62 .62 0 0 1-.2 1.1M40.1 257.3v.9l.8 .1a.66 .66 0 0 1 0-1 .66 .66 0 0 1 1 .1 .66 .66 0 0 1-.3 .9M40.2 255.6l.7-.3a.8 .8 0 0 1 1.1 .7 1 1 0 0 1-1 .6 1 1 0 0 1-.9-.7zM40.2 253.8l.7-.2a.79 .79 0 0 1 1.1 .7 1 1 0 0 1-1 .5 1 1 0 0 1-.9-.7zM45.9 246.3v15.5M55.2 251.1h12.8M60.1 259.8a.58 .58 0 0 1-.8 .5 .58 .58 0 0 1-.2-.9 .58 .58 0 0 1 .9 .1l.1 .3a.88 .88 0 0 1-.7 1.3l-.4-.3"/>
<path d="M60.7 259.2h1.3l-.9 1.9M63.5 259.2h-.8l-.1 .8a.65 .65 0 0 1 1 0 .65 .65 0 0 1-.2 1 .65 .65 0 0 1-.9-.3M68.1 250.6l.2-.4 .5-.1 .4 .6-1.2 1.3h1.3M70.1 250.5l.4-.4v1.9M71.7 250.2v.6l.8 .2 .3 .4a.62 .62 0 0 1-.6 .6 .62 .62 0 0 1-.6-.6l1.1-.8-.1-.4zM74.4 250.1h-.9l-.1 .8a.65 .65 0 0 1 1 0 .65 .65 0 0 1-.1 1 .65 .65 0 0 1-1-.2M74.6 251.1h12.9M109.5 251.1h.9M111.4 250.4l-.1-.2a.91 .91 0 0 0-1.1 .7 .91 .91 0 0 0 .7 1.1 .58 .58 0 0 0 .6-.5 .58 .58 0 0 0-.5-.6 .58 .58 0 0 0-.6 .5M112.3 250.5l.5-.4v1.9M114.1 250.2l.2-.1a.96 .96 0 0 1 .8 1 .96 .96 0 0 1-.8 .9 1.18 1.18 0 0 1-.2-1.8zM115.1 251.1h.8"/>
<path d="M133.4 246.5h13.9M147.4 246.1l.3-.5h.4l.3 .4-.3 .6-.8 .9h1.2M149.2 245.6h1l-.6 .7a.62 .62 0 0 1 .5 1 .62 .62 0 0 1-1.1-.2M151.1 245.7l.2-.1a.96 .96 0 0 1 .7 .9 .96 .96 0 0 1-.7 1 1.18 1.18 0 0 1-.2-1.8zM152.8 245.7l.3-.1a.96 .96 0 0 1 .7 .9 .96 .96 0 0 1-.7 1 1.18 1.18 0 0 1-.3-1.8zM153.8 246.5h13.8M183.3 257.8v.8l.8 .1a.65 .65 0 0 1 0-1 .65 .65 0 0 1 1 .2 .65 .65 0 0 1-.3 .9M183.4 256.1l.7-.3a.8 .8 0 0 1 1.1 .7 1 1 0 0 1-1 .6 1 1 0 0 1-.9-.8zM183.4 254.3l.7-.3a.79 .79 0 0 1 1.1 .8 1 1 0 0 1-1 .5 1 1 0 0 1-.9-.7zM188.9 246.8v15.5M41.1 260.1v23.7M45 265.5v.9l.8 .1a.66 .66 0 0 1 0-1 .66 .66 0 0 1 1 .1 .66 .66 0 0 1-.3 1"/>
<path d="M45.1 263.8l.7-.2a.8 .8 0 0 1 1.1 .7 1.01 1.01 0 0 1-1 .5 1.01 1.01 0 0 1-.9-.7zM45.1 262.1l.7-.3a.79 .79 0 0 1 1.1 .7 1.01 1.01 0 0 1-1 .6 1.01 1.01 0 0 1-.9-.8zM45.9 268.4v15.4M46.9 267.1v1.2l-.9-.8-.6-.3-.4 .4v.3l.5 .4M55.2 260.1h3.8M63.7 260.1h3.8M68.4 273.5v.9l.8 .1a.66 .66 0 0 1 0-1 .66 .66 0 0 1 1 .1 .66 .66 0 0 1-.2 .9M68.4 271.7v.9l.8 .1a.65 .65 0 0 1 0-1 .65 .65 0 0 1 1 .1 .65 .65 0 0 1-.2 1M68.5 270l.7-.2a.79 .79 0 0 1 1.1 .7 1 1 0 0 1-1 .5 1 1 0 0 1-.9-.7zM69.4 262v7.8M69.4 276.1v7.7M70.3 275.6h-1.9l.4 .4"/>
<path d="M153.2 270.8l.7-.3a.79 .79 0 0 1 1 .7 1 1 0 0 1-1 .6 1 1 0 0 1-.8-.8zM153.3 272.4l-.1 .1a.91 .91 0 0 0 .6 1.1 .91 .91 0 0 0 1.1-.7 .58 .58 0 0 0-.5-.6 .58 .58 0 0 0-.6 .5 .58 .58 0 0 0 .5 .6M154 263.5v7M154 276.8v7M154.3 274v1.3l-1.2-.9h1.8M154.9 276.3h-1.8l.3 .5M155.8 261.6h3.5M160.5 261.3a.58 .58 0 0 1-.8 .5 .58 .58 0 0 1-.2-.9 .58 .58 0 0 1 .9 .1l.1 .3a.87 .87 0 0 1-.7 1.2l-.4-.2M162.4 261.9h-1.3l.9-1.2v1.8M163.1 260.8l.3-.1a.96 .96 0 0 1 .7 .9 .96 .96 0 0 1-.7 .9 1.18 1.18 0 0 1-.3-1.7zM164.1 261.6h3.5M183.3 260.4v-1l.7 .6a.62 .62 0 0 1 1-.5 .62 .62 0 0 1-.2 1.1"/>
<path d="M184.2 260.6v23.7M187.9 266v.9l.8 .1a.65 .65 0 0 1 0-1 .65 .65 0 0 1 1 .1 .65 .65 0 0 1-.2 .9M188 264.3l.7-.3a.79 .79 0 0 1 1.1 .8 1 1 0 0 1-1 .5 1 1 0 0 1-.9-.7zM188 262.6l.7-.3a.79 .79 0 0 1 1.1 .7 1 1 0 0 1-1 .5 1 1 0 0 1-.9-.7zM188.9 268.8v15.5M189.8 267.6v1.2l-1.3-1.1-.6 .3 .1 .6 .4 .1"/>
</g>
<g fill="#5e5e5e" stroke="#5e5e5e" stroke-width=".3">
<path d="M185.2 154.8l.3 1.8h-.6z"/>
<path d="M184.9 210.6h.6l-.3 1.8z"/>
<path d="M189.2 171.2l.4 1.9h-.7z"/>
<path d="M188.9 210.6h.7l-.4 1.8z"/>
<path d="M202.8 177.8l1.8-.3v.6z"/>
<path d="M193.9 177.5l1.8 .3-1.8 .3z"/>
<path d="M154 261.6l1.8-.3v.6z"/>
<path d="M167.6 261.3l1.9 .3-1.9 .3z"/>
<path d="M154 261.6l.3 1.9h-.6z"/>
<path d="M153.7 283.8h.6l-.3 1.9z"/>
<path d="M67.5 259.8l1.9 .3-1.9 .3z"/>
<path d="M53.3 260.1l1.9-.3v.6z"/>
<path d="M69.4 260.1l.3 1.9h-.6z"/>
<path d="M69.1 283.8h.6l-.3 1.9z"/>
<path d="M107.7 251.1l1.8-.3v.6z"/>
<path d="M115.9 250.8l1.8 .3-1.8 .3z"/>
<path d="M131.6 246.5l1.8-.3v.6z"/>
<path d="M167.6 246.2l1.9 .3-1.9 .3z"/>
<path d="M87.5 250.8l1.8 .3-1.8 .3z"/>
<path d="M53.3 251.1l1.9-.3v.6z"/>
<path d="M41.1 228l.3 1.9h-.7z"/>
<path d="M40.7 283.8h.7l-.3 1.9z"/>
<path d="M45.9 244.5l.4 1.8h-.7z"/>
<path d="M45.6 283.8h.7l-.4 1.9z"/>
<path d="M184.2 228.5l.4 1.8h-.7z"/>
<path d="M183.9 284.3h.7l-.4 1.8z"/>
<path d="M188.9 245l.3 1.8h-.6z"/>
<path d="M188.6 284.3h.6l-.3 1.8z"/>
<path d="M139.3 177.9l1.8-.3v.6z"/>
<path d="M151.3 177.6l1.8 .3-1.8 .3z"/>
<path d="M139.3 185.3l.3 1.8h-.6z"/>
<path d="M139 208.8h.6l-.3 1.9z"/>
<path d="M62.6 176.1l1.9-.3v.6z"/>
<path d="M55 175.8l1.9 .3-1.9 .3z"/>
<path d="M40.8 153l.3 1.9h-.6z"/>
<path d="M40.5 208.8h.6l-.3 1.9z"/>
<path d="M47.6 169.5l.3 1.8h-.6z"/>
<path d="M47.3 208.8h.6l-.3 1.9z"/>
<path d="M78.8 190.8l1.8-.3v.6z"/>
<path d="M151.3 190.5l1.8 .3-1.8 .3z"/>
</g>
<!-- layer: ELE-LIGHTING WIRING -->
<path d="M250.4 85.3h4.2" fill="none" stroke="#debad0" stroke-width=".3"/>
<!-- layer: FA-ZONE-1 CABLE -->
<g fill="none" stroke="#2776bb" stroke-width=".3">
<path d="M91.7 176.6l-1 1M93.2 176.6l-2.5 2.5M94.6 176.6l-3.9 3.9M96.1 176.6l-5.4 5.4M97.5 176.6l-6.8 6.9M99 176.6l-8.3 8.3M100.5 176.6l-9.8 9.8M100.7 177.8l-8.8 8.8M100.7 179.2l-7.4 7.4M132.5 176.6l-1.3 1.3M132.5 178l-1.3 1.3M132.5 179.5l-1.3 1.3"/>
<path d="M134 176.6l-1.4 1.3M135.4 176.6l-1.3 1.3M136.9 176.6l-1.3 1.3M138.3 176.6l-1.3 1.3M139.8 176.6l-1.3 1.3M141.2 176.6l-1.9 1.9M141.3 178l-2 2M141.3 179.5l-2 2M100.7 180.7l-5.9 5.9M100.7 182.1l-4.5 4.5M100.7 183.6l-3 3M100.7 185.1l-1.6 1.5"/>
<path d="M100.7 186.5l-.1 .1M132.5 180.9l-1.3 1.3M132.5 182.4l-1.3 1.3M132.5 183.8l-1.3 1.4M132.5 185.3l-1.3 1.3M134 185.3l-1.4 1.3M135.4 185.3l-1.3 1.3M136.9 185.3l-1.3 1.3M138.3 185.3l-1.3 1.3M141.3 180.9l-2 2M141.3 182.4l-2 2M141.3 183.8l-2.8 2.8"/>
<path d="M141.3 185.3l-1.4 1.3M69.3 251.4l-1.2 1.3M69.4 252.8l-1.3 1.3M69.4 254.3l-1.3 1.3M69.4 255.7l-1.3 1.3M69.4 257.2l-1.3 1.3M69.4 258.6l-1.3 1.3M70.8 251.4l-1.3 1.3M72.2 251.4l-1.3 1.3M73.7 251.4l-1.3 1.3M75.1 251.4l-1.3 1.3M76.6 251.4l-1.3 1.3"/>
<path d="M78.1 251.4l-2 1.9M78.1 252.8l-2 2M78.1 254.3l-2 1.9M78.1 255.7l-2 2M78.1 257.2l-2 2M78.1 258.6l-2.8 2.9M146.1 248.9l-1.4 1.4M147.5 248.9l-2.8 2.9M149 248.9l-4.3 4.3M150.4 248.9l-5.7 5.8M151.9 248.9l-7.2 7.2M153.3 248.9l-8.6 8.7"/>
<path d="M154.7 249l-9.9 10M154.7 250.5l-8.5 8.5M154.7 251.9l-7 7.1M154.7 253.4l-5.6 5.6M154.7 254.8l-4.1 4.2M154.7 256.3l-2.7 2.7M154.7 257.7l-1.2 1.3M69.4 260.1l-1.3 1.3M70.8 260.1l-1.3 1.4M72.2 260.1l-1.3 1.4M73.7 260.1l-1.3 1.4M75.1 260.1l-1.3 1.4"/>
<path d="M78.1 260.1l-1.4 1.4"/>
</g>
<!-- layer: EQP ASBUILT -->
<path d="M132.5 177.9h6.8v7.4h-6.8zM69.4 252.7h6.7v7.4h-6.7z" fill="none" stroke="#f0f" stroke-width=".3"/>
<!-- layer: ELE.DB -->
<g fill="#f00" stroke="#f00" stroke-width=".3">
<path d="M107.4 123.3h9.9l-9.9 2.5z"/>
<path d="M90.5 88.7l9.9-2.5v2.5z"/>
</g>
<path d="M90.5 86.2h9.9v2.5h-9.9zM100.4 86.2l-9.9 2.5M107.4 123.3h9.9v2.5h-9.9zM117.3 123.3l-9.9 2.5" fill="none" stroke="#f00" stroke-width=".3"/>
<!-- layer: FA-FIRE TEXT -->
<g fill="none" stroke="#000" stroke-width=".3">
<path d="M90.4 91.2h.8M91.7 90.2h-1.3v2h1.3M92.3 90.2v2h1.1M93.9 91.2h.8M95.2 90.2h-1.3v2h1.3M96.3 90.2h.7a1.1 1.1 0 0 1 .7 1 1.1 1.1 0 0 1-.7 1h-.7zM98.3 91.2l1.2-.1 .2-.3-.1-.4-1.3-.2v2l1.3-.2 .1-.5-.5-.3M107.3 88.6h.8M108.6 87.6h-1.3v2.1h1.3M109.1 87.6v2.1h1.2M110.8 88.6h.8M112.1 87.6h-1.3v2.1h1.3"/>
<path d="M107.3 121h.8M108.6 120h-1.3v2.1h1.3M109.1 120v2.1h1.2M110.8 121h.8M112.1 120h-1.3v2.1h1.3M113.2 120h.7a1.1 1.1 0 0 1 .7 1 1.1 1.1 0 0 1-.7 1.1h-.7zM115.2 121l1.2-.1 .2-.3-.1-.4-1.3-.2v2.1l1.3-.2 .1-.5-.5-.4"/>
</g>
<!-- layer: 0 -->
<g fill="none" stroke="#f00" stroke-width=".3">
<path d="M39.7 93.4l2.8-2.9 2.9 2.9-2.9 2.9z"/>
<circle cx="42.5" cy="93.4" r="2.88"/>
</g>
<!-- layer: EQP -->
<path d="M97.4 125.8h36M237.7 126.8h36M196 251v.2M203.1 251v.2" fill="none" stroke="#000" stroke-width=".3"/>
<path d="M192.3 251.5h1.8M198.5 251.9h-1.4l.9-1.3v1.9M199.1 250.6h1l-.6 .7a.62 .62 0 0 1 .5 1 .62 .62 0 0 1-1.1-.2M200.9 250.7l.3-.1a.96 .96 0 0 1 .7 .9 .96 .96 0 0 1-.7 1 1.19 1.19 0 0 1-.3-1.8zM204.9 251.5h1.9" fill="none" stroke="#5e5e5e" stroke-width=".3"/>
<g fill="#5e5e5e" stroke="#5e5e5e" stroke-width=".3">
<path d="M203.1 251.5l1.8-.3v.7z"/>
<path d="M194.1 251.2l1.9 .3-1.9 .4z"/>
</g>
<!-- layer: FA-ZONE-1 CABLE -->
<g fill="none" stroke="#000" stroke-width=".3">
<path d="M90.7 176.6h10v10h-10zM131.2 176.6h10.1v10h-10.1zM78.8 186.1v.1M90.2 186.6h.1M90.7 186.1v.1M130.7 186.6h.1M141.3 186.1v.1M153.1 186.1v.1M90.2 210.7h.1M130.7 210.7h.1M53.3 254.1v.1M68.1 251.4h10v10.1h-10z"/>
<path d="M68.1 254.1v.1M144.2 259h.1M144.7 248.9h10v10.1h-10zM154.7 256.6v2M169.5 256.6v2M77.6 261.5h.1M78.1 261v.1M89.3 261v.1M154.7 261.5h14.8M77.6 285.7h.1M144.2 285.7h.1"/>
</g>
<g fill="none" stroke="#5e5e5e" stroke-width=".3">
<path d="M80.6 186.6h1.7M82.3 185.7h1.3l-.9 1.8M84.2 186.1l.3-.4h.4l.4 .3-.3 .7-.9 .8h1.2M86.1 185.8l.3-.1a.96 .96 0 0 1 .7 .9 .96 .96 0 0 1-.7 .9 1.19 1.19 0 0 1-.3-1.7zM87.1 186.6h1.7M89.8 195.8l.7-.3a.8 .8 0 0 1 1.1 .7 1 1 0 0 1-1 .6 1 1 0 0 1-.9-.8zM90 197.4h-.2a.91 .91 0 0 0 .7 1.1 .91 .91 0 0 0 1.1-.6 .58 .58 0 0 0-.5-.6 .58 .58 0 0 0-.7 .5 .58 .58 0 0 0 .6 .6M90.7 188.5v7M91 199v1.3l-1.3-.9h1.9M130.4 195.8l.7-.3a.79 .79 0 0 1 1 .7 1 1 0 0 1-1 .6 1 1 0 0 1-.8-.8zM130.5 197.4h-.1a.91 .91 0 0 0 .6 1.1 .91 .91 0 0 0 1.1-.6 .57 .57 0 0 0-.5-.6 .57 .57 0 0 0-.6 .5 .57 .57 0 0 0 .5 .6M131.2 188.5v7"/>
<path d="M131.5 199v1.3l-1.2-.9h1.8M143.1 186.6h1.7M144.8 185.7h1.2l-.9 1.8M146.6 186.1l.4-.4 .5 .1 .2 .2-.3 .7-.8 .8h1.2M148.6 185.8l.3-.1a.96 .96 0 0 1 .7 .9 .96 .96 0 0 1-.7 .9 1.19 1.19 0 0 1-.3-1.7zM149.6 186.6h1.7M90.7 201.8v7M91.6 201.3h-1.9l.4 .5M131.2 201.8v7M132.1 201.3h-1.8l.3 .5M55.2 254.6h3.1M58.5 253.7v.6l.8 .2 .2 .4a.62 .62 0 0 1-.6 .6 .62 .62 0 0 1-.6-.6l1.2-.8-.1-.4z"/>
<path d="M61.2 254.3a.58 .58 0 0 1-.8 .4 .58 .58 0 0 1-.2-.9 .58 .58 0 0 1 .9 .1l.1 .4a.87 .87 0 0 1-.7 1.2l-.3-.3M62.9 253.6h-.9l-.1 .8a.66 .66 0 0 1 1 0 .66 .66 0 0 1-.1 1 .66 .66 0 0 1-1-.3M63.1 254.6h3.1M156.6 257.1h3.1M159.9 256.3v.5l.8 .2 .3 .4a.6 .6 0 0 1-.7 .6 .6 .6 0 0 1-.5-.8l1.1-.6-.1-.3zM162.6 256.8a.58 .58 0 0 1-.8 .5 .58 .58 0 0 1-.2-.9 .58 .58 0 0 1 .9 0l.1 .4a.88 .88 0 0 1-.7 1.2l-.3-.2M164.3 256.2h-.9l-.1 .8a.65 .65 0 0 1 1-.1 .65 .65 0 0 1-.1 1 .65 .65 0 0 1-.9-.2M164.5 257.1h3.1M77.3 270.7l.7-.3a.79 .79 0 0 1 1 .7 1.01 1.01 0 0 1-.9 .6 1.01 1.01 0 0 1-.9-.7zM78.1 263.3v7.1M78.1 276.7v7.1M78.4 273.9v1.3l-1.2-.9h1.8"/>
<path d="M79 276.3h-1.8l.3 .4M79 273.1l-1.8-.9v1.2M80 261.5h1.4M82.4 260.8l-.1-.2a.91 .91 0 0 0-1.1 .7 .91 .91 0 0 0 .7 1.1 .57 .57 0 0 0 .6-.5 .57 .57 0 0 0-.5-.7 .57 .57 0 0 0-.6 .6M83.2 260.6v.5l.8 .3 .3 .4a.62 .62 0 0 1-.6 .6 .62 .62 0 0 1-.6-.6l1.1-.8-.1-.4zM85.1 260.6l.2-.1a.96 .96 0 0 1 .8 1 .96 .96 0 0 1-.8 .9 1.18 1.18 0 0 1-.2-1.8zM86.1 261.5h1.4M143.8 269.5l.7-.3a.8 .8 0 0 1 1.1 .7 1 1 0 0 1-1 .5 1 1 0 0 1-.8-.7zM144 272.8l-.2 .1a.91 .91 0 0 0 .7 1.1 .91 .91 0 0 0 1.1-.7 .58 .58 0 0 0-.5-.6 .58 .58 0 0 0-.6 .6 .58 .58 0 0 0 .5 .6M144.7 260.8v8.4M144.7 275.5v8.3M145.6 275h-1.8l.3 .5"/>
<path d="M145.6 271v1.2l-.9-.9-.6-.3-.3 .2v.6l.4 .3"/>
</g>
<g fill="#5e5e5e" stroke="#5e5e5e" stroke-width=".3">
<path d="M141.3 186.6l1.8-.3v.6z"/>
<path d="M151.3 186.3l1.8 .3-1.8 .3z"/>
<path d="M131.2 186.6l.3 1.9h-.6z"/>
<path d="M130.9 208.8h.6l-.3 1.9z"/>
<path d="M90.7 186.6l.3 1.9h-.7z"/>
<path d="M90.3 208.8h.7l-.3 1.9z"/>
<path d="M88.8 186.3l1.9 .3-1.9 .3z"/>
<path d="M78.8 186.6l1.8-.3v.6z"/>
<path d="M78.1 261.5l.3 1.8h-.6z"/>
<path d="M77.8 283.8h.6l-.3 1.9z"/>
<path d="M78.1 261.5l1.9-.4v.7z"/>
<path d="M87.5 261.1l1.8 .4-1.8 .3z"/>
<path d="M66.2 254.3l1.9 .3-1.9 .3z"/>
<path d="M53.3 254.6l1.9-.3v.6z"/>
<path d="M144.7 259l.3 1.8h-.6z"/>
<path d="M144.4 283.8h.6l-.3 1.9z"/>
<path d="M154.7 257.1l1.9-.3v.6z"/>
<path d="M167.6 256.8l1.9 .3-1.9 .3z"/>
</g>
<g font-size="8.8">
<text x="22.9" y="107.6">2400MM WIDE CORRIDOR</text>
<text x="163.3" y="108.3">2400MM WIDE CORRIDOR</text>
</g>
<text font-size="8.2" fill="#00f" x="48.6" y="336.7" transform="rotate(180 48.6 336.7)">N</text>
<g font-size="5.8">
<text x="53.7" y="319">TITLE :</text>
<text x="142.7" y="319">CLIENT :</text>
<text x="220.1" y="319">PROJECT :</text>
<text x="54.3" y="328.8">NON STERILE CORRIDOR</text>
<text x="61.5" y="335.7">ELEVATION LAYOUT</text>
</g>
<g font-size="5.7">
<text x="98.4" y="112.9">AS-16</text>
<text x="238.5" y="113.9">AS-16</text>
</g>
<g font-size="5.3">
<text x="115" y="93.5">CCTV-6</text>
<text x="169.3" y="112.5">SD-39</text>
<text x="251.9" y="112.5">SD-33</text>
<text x="117.1" y="123.8">ACS-1</text>
</g>
<g font-size="5.2">
<text x="20.8" y="323.9">W</text>
<text x="5.9" y="340.4">S</text>
<text x="22.3" y="356.8">E</text>
</g>
<g font-size="4.9">
<text x="255.1" y="94.2">CCTV-6</text>
<text x="29.3" y="111.5">SD-39</text>
<text x="111.5" y="111.5">SD-33</text>
<text x="160.9" y="153.5">SLAB</text>
<text x="222.2" y="155.2">SLAB</text>
<text x="157.3" y="228.6">SLAB</text>
<text x="222.6" y="229">SLAB</text>
</g>
<text font-size="4.6" x="153.7" y="350.3">AVC/TGMSIDC/IVFP/S/39</text>
<g font-size="4.5">
<text x="61.3" y="146.8">PLAN</text>
<text x="210.4" y="144.6">RCP</text>
<text x="92.1" y="220.1">ELEVATION-1</text>
<text x="198.2" y="221.1">ELEVATION-2</text>
<text x="201.4" y="292.8">ELEVATION-4</text>
<text x="93.4" y="295.1">ELEVATION-3</text>
</g>
<g font-size="4.1">
<text x="143" y="327">TELANGANA STATE MEDICAL</text>
<text x="142.9" y="332">SERVICES AND INFRASTRUCTURE</text>
<text x="142.8" y="337">DEVELOPMENT CORPORATION.</text>
<text x="172.4" y="364.8">SHEET</text>
<text x="201.4" y="364.8">39</text>
</g>
<text font-size="3.7" x="222" y="362.1">ASTA</text>
<g font-size="3.6">
<text x="51.8" y="344.6">PURPOSE OF DRAWING :-</text>
<text x="54" y="351.6">PROPOSED</text>
<text x="85.8" y="351.6">FOR APPROVAL</text>
<text x="53.8" y="359.6">WORKING</text>
<text x="97.8" y="359.6">AS BUILT</text>
</g>
<g font-size="3.5">
<text x="219.2" y="327">IFV CENTER ON THIRD FLOOR IN MODERN</text>
<text x="219.3" y="335.4">PETLABURJ, HYDERABAD ,TELANGANA.</text>
<text x="219.3" y="331.2">GOVERNMENT MATERNITY HOSPITAL,</text>
<text x="140.8" y="344.3">DWG. No.:</text>
<text x="140.8" y="357.4">REV</text>
<text x="158.2" y="357.4">R2</text>
<text x="172.8" y="357.4">DATE</text>
<text x="189.5" y="357.4">20-06-2024</text>
<text x="139.4" y="364">SCALE</text>
<text x="157" y="364">NTS</text>
</g>
<g font-size="3.4" fill="#dddd6e">
<text x="101.8" y="107.1">AS</text>
<text x="242.1" y="108.1">AS</text>
</g>
<g font-size="3.1" fill="#f00">
<text x="31.3" y="107.1">SD</text>
<text x="113.7" y="107.1">SD</text>
<text x="171.6" y="108.2">SD</text>
<text x="254" y="108.2">SD</text>
</g>
<text font-size="2.8" x="219.3" y="342.3">CONTRACTOR :</text>
<g font-size="2.5" fill="#f00">
<text x="41.9" y="89.9">1</text>
<text x="37.7" y="94.1">4</text>
<text x="46" y="94.1">2</text>
<text x="42" y="99">3</text>
</g>
<g font-size="2.2">
<text x="236.8" y="352.3">M/s Asta Vardhman Consortium</text>
<text x="236.8" y="355">H. NO. 8-2-334/27, Plot No. 27,</text>
<text x="236.8" y="357.6">Road No. 03, Banjara Hills,</text>
<text x="236.8" y="360.2">Hyderabad - 500034</text>
</g>
<text font-size="1.5" x="130.1" y="120.6" transform="rotate(90 130.1 120.6)">ACS</text>
</svg>
